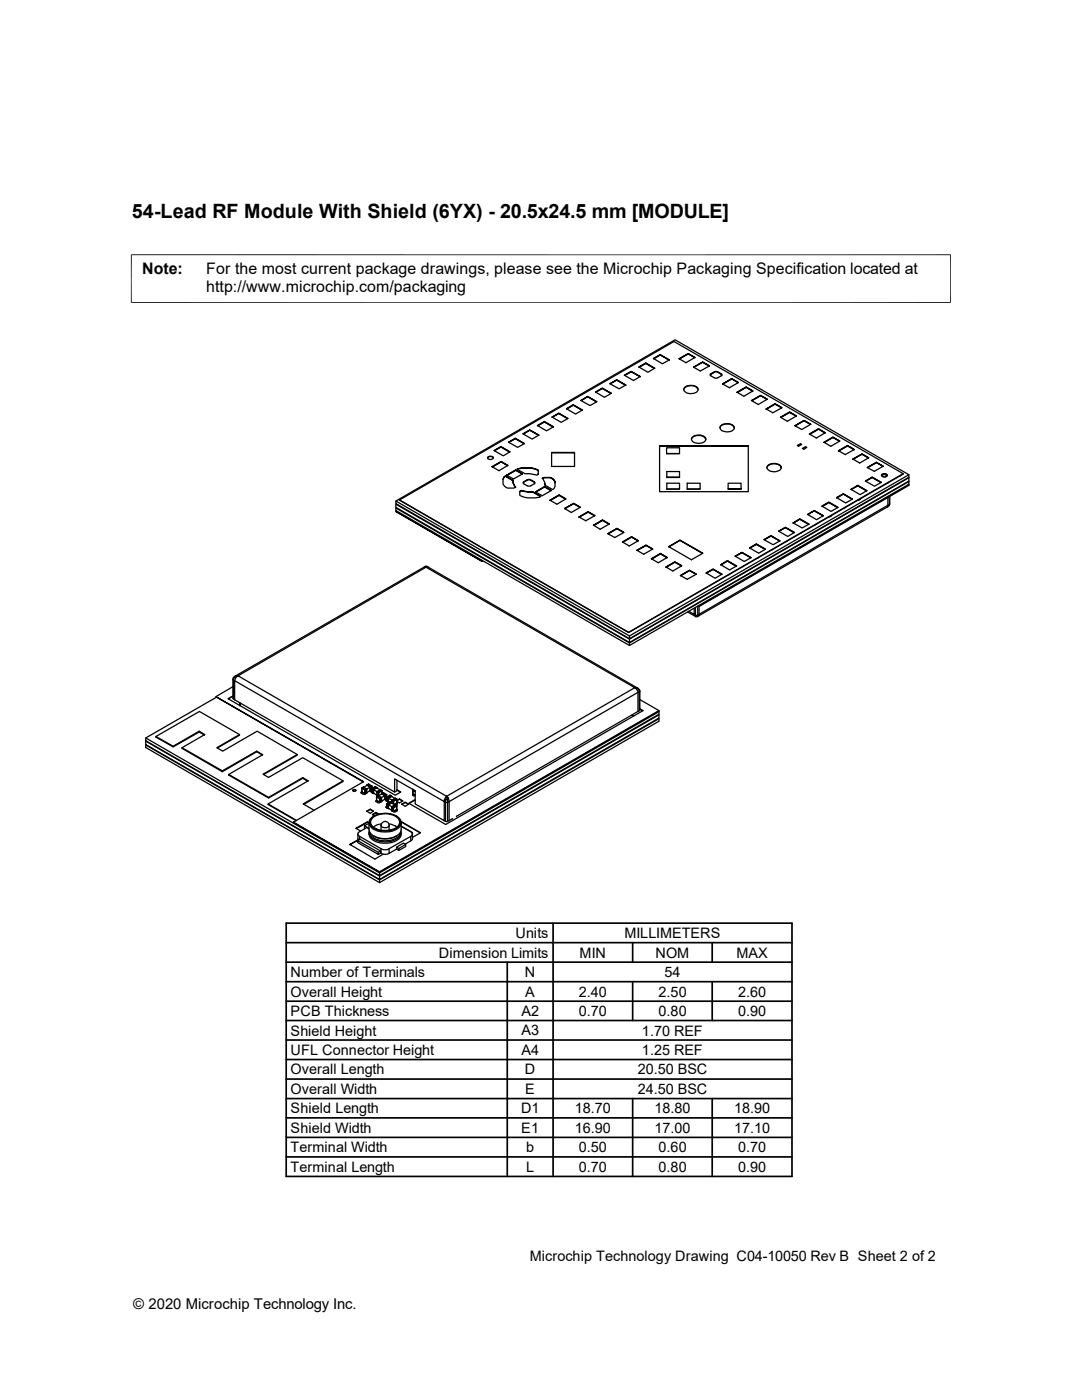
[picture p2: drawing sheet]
<svg xmlns="http://www.w3.org/2000/svg" width="216mm" height="279mm" viewBox="0 0 216 279" stroke-linecap="round" stroke-linejoin="round" font-family="sans-serif">
<g fill="none" stroke="#000" stroke-width=".25">
<path d="M117.3 79.2l-1.3 .7 1.3-.7 1.6 .9M117.3 79.1l-1.4 .8 1.8 1 1.4-.7-1.8-1.1 1.7 1.1M120.2 77.5l-1.4 .7 1.8 1.1 1.4-.8-1.8-1 1.7 1-1.7-1-1.3 .8 1.3-.8M123.1 75.8l-1.4 .8 1.8 1 1.4-.8-1.8-1 1.7 1.1-1.7-1-1.3 .7 1.3-.7M125.9 74.1l-1.3 .8 1.8 1 1.4-.8-1.9-1 1.8 1.1-1.8-1-1.3 .7 1.3-.7M128.9 72.4l-1.4 .8 1.8 1.1 1.3-.8-1.7-1.1 1.7 1.1-1.7-1-1.3 .8 1.3-.8M131.7 70.8l-1.3 .7 1.8 1.1 1.4-.8-1.9-1 1.8 1-1.8-1-1.3 .8 1.3-.8M136.4 77.8a1.78 1.78 0 0 1 2.9-.2v.2M136.6 77.4a1.95 1.95 0 0 1 2.6 .1 .94 .94 0 0 1-1.2 1 1.29 1.29 0 0 1-1.6-.8zM137.3 70.6l-1.8 1 1.4 .8 1.8-1.1-1.4-.7 1.3 .8-1.3-.8-1.7 1 1.7-1M138.9 77.2l.3 .3M140.2 72.2l-1.8 1.1 1.3 .7 1.9-1-1.4-.8 1.3 .8-1.3-.7-1.7 1"/>
<path d="M141.9 74.6a.22 .22 0 0 0-.2 .2 .22 .22 0 0 0 .2 .2l.9 .5 1.1-.5a.22 .22 0 0 0 .2-.2 .22 .22 0 0 0-.2-.2M141.9 74.7l-.2 .1M142.5 74.2h.7M142.5 74.3h.7M142.5 74.2l-.6 .5 .6-.4M142.5 74.2v.1M142.6 74.3l-.8 .4M143.2 74.2l.7 .5zM143.9 74.7l.2 .1M146 75.6l-1.8 1 1.3 .8 1.9-1.1-1.4-.7 1.3 .8-1.3-.8-1.8 1 1.8-1M148.9 77.2l-1.8 1.1 1.3 .8 1.8-1.1-1.3-.8 1.3 .9-1.3-.8-1.8 1 1.8-1M151.8 78.9l-1.9 1 1.4 .8 1.8-1-1.3-.8 1.3 .8-1.3-.7-1.6 .8"/>
<path d="M151.8 79l-1.8 1M79 100l55.7-32.2 46.7 26.9-55.8 32.2zM79 100v.5l46.6 27M79.7 99.8l54.8-31.6 45.7 26.3-54.8 31.7zM79.7 99.8l45.7 26.4M97.3 91.4a.7 .7 0 0 1 1.1 0M97.3 91.2l.4-.1h.5a.3 .3 0 0 1 .2 .4 .3 .3 0 0 1-.4 .2h-.3a.34 .34 0 0 1-.4-.5zM98.2 93.1l1.8-.9-1.7 1 1.7-1 1.3 .7-1.3-.8 1.3 .8-1.7 1zM99.9 89.1l-1.3 .8 1.8 1.1 1.4-.8-1.9-1.1 1.7 1.1-1.7-1-1.3 .8 1.3-.8M100.6 95.1l-.2 .6M100.6 95.1a1.5 1.5 0 0 0 .4 2.2l.3 .1h1.2l.4-.2-.2-.1 .2 .2M100.8 95l-.2 .1"/>
<path d="M100.8 95l-.2 .2M102.4 96.4v-.3v.3M102.4 96.1v.1M102.4 96l-1.6-1 1.6 .9v.2M102.7 97.1l-.3-.7 .3 .8M102.8 87.5l-1.3 .8 1.3-.8 1.6 .9M102.8 87.5l-1.3 .8 1.8 1 1.3-.8-1.8-1 1.8 1.1M102.9 93.8l-1.8 1 1.3 .8 1.9-1-1.4-.8 1.3 .8-1.3-.7-1.8 1 1.8-1M103.3 93.6l.2-.1-.3 .1 1.5 .9h.9l1.5 .3 .3-.2M103.5 93.5l.8-.2zM103.7 98.2v.6l.2 .2a5.6 5.6 0 0 0 4 .1l-1.5-.9 1.5 .9M103.8 98l.2-.1z"/>
<path d="M103.8 98l-.1 .2 .1-.2M104 97.9l.3 .1M104 98h.3M104.3 93.3h1.4M104.3 93.4h1.4M104.5 96.1l-.1 .2 .1 .3 1 .4h.3l.8-.4 .1-.2-.1-.3M104.5 96.2l-.1 .2M105.2 95.8h.7M105.2 95.8l-.7 .4 .7-.4M105.2 95.8h.1M105.5 98.2l-1.2-.2 1.2 .2M105.7 85.8l-1.3 .8 1.8 1 1.3-.8-1.8-1 1.8 1.1-1.8-1-1.3 .7 1.3-.7"/>
<path d="M105.9 95.8l.7 .4zM105.9 98.2h-.4l.4 .1M106 98.2v.1M106.1 98.2v.1M106.1 93.4l-.4-.1 .4 .2M106.4 98.2h-.3l.3 .1M106.6 96.2l.1 .2M106.8 93.6l-.7-.2 .7 .2M107.2 93.7l-.4-.1 .4 .2M107.4 93.8l-.2-.1 .2 .2M107.4 94v-.2v.7M108.4 95.3l-.2 .2 .5 .8v.5l1.6 .9 .4-.6v-1.1v.4"/>
<path d="M108.4 95.4l-.2 .1M108.6 84.1l-1.4 .8 1.9 1.1 1.3-.8-1.8-1.1 1.8 1.1-1.8-1-1.3 .8 1.3-.8M108.6 95.3l-.2 .1 .2-.1M108.7 97.1l-1.9 1.1 1.4 .7 1.8-1-1.3-.8 1.3 .8-1.3-.7-1.8 1 1.8-1M108.7 96.7h.1M109.8 95.3h-1.2h1.2M109.9 95.3h-.1l.1 .1M110.1 90.3h4.5v2.8h-4.5zM110.1 90.4h4.5M110.1 95.4l-.2-.1 .2 .2M110.4 95.6l-.3-.2 .3 .3M110.7 96l-.3-.4 .3 .5"/>
<path d="M111.5 82.5l-1.3 .8 1.3-.8 1.7 1M111.5 82.5l-1.3 .7 1.8 1.1 1.3-.8-1.8-1 1.7 1M111.5 98.8l-1.8 1 1.4 .8 1.8-1-1.4-.8 1.4 .8-1.4-.8-1.7 1.1 1.7-1.1M114.4 80.8l-1.4 .8 1.9 1 1.3-.8-1.8-1 1.8 1.1-1.8-1-1.3 .7 1.3-.7M114.6 90.4h.1M131.6 89l17.7-.1v9.2h-17.7zM131.6 89h17.7M133 89.4h2.6v1.2h-2.6zM133 90.5h2.6M133.1 94.1h2.5v1.2h-2.5zM133.1 96.4h2.5v1.2h-2.5zM133.1 97.6h2.5"/>
<path d="M133.1 95.2h2.5M137.1 96.4h2.6v1.2h-2.6zM137.1 97.6h2.6M138 87.7a1.74 1.74 0 0 1 2.8 0M138.1 87.3a1.79 1.79 0 0 1 2.7 .3 1.57 1.57 0 0 1-2.2 .7l-.4-.2-.2-.3zM140.4 87.1l.4 .4M143.7 85.4a1.59 1.59 0 0 1 2.1-.6l.5 .2 .2 .4M143.8 85a1.79 1.79 0 0 1 2.7 .3 1.3 1.3 0 0 1-1.8 .8 .86 .86 0 0 1-.9-1.1zM145.3 97.6v-1.2h2.6v1.2h-2.6h2.6M146.1 84.8l.4 .6M153 93.3a1.74 1.74 0 0 1 2.8-.1l.1 .1M153.1 93a1.79 1.79 0 0 1 2.8 .3 1.46 1.46 0 0 1-2.1 .8 .76 .76 0 0 1-.7-1.1z"/>
<path d="M154.6 80.6l-1.7 1 1.3 .8 1.8-1-1.4-.8 1.4 .8-1.4-.8-1.7 1.1 1.7-1.1M155.4 92.8l.3 .2 .2 .4M157.6 82.2l-1.9 1.1 1.4 .8 1.8-1.1-1.3-.8 1.3 .9-1.3-.8-1.7 .9M157.6 82.3l-1.8 1M159.1 88.9l.6-.3 .3 .1-.7 .4zM160.1 89.5l.6-.3 .3 .1-.6 .4zM160.4 83.9l-1.8 1.1 1.4 .7 1.8-1-1.4-.8 1.4 .8-1.4-.8-1.7 1M160.4 83.9l-1.7 1.1M163.3 85.6l-1.8 1 1.4 .8 1.8-1-1.4-.8 1.3 .8-1.3-.8-1.6 1M163.3 85.6l-1.7 1.1M166.2 87.2l-1.8 1.1 1.4 .8 1.8-1.1-1.4-.8 1.3 .9-1.3-.8-1.7 1 1.7-1M167.9 98.8l.4-.2 1.7 1-1.7-1 1.8 1-1.4 .8-1.8-1.1 1.4-.7-1.3 .8 .7-.5"/>
<path d="M169.1 88.9l-1.8 1.1 1.4 .7 1.8-1-1.4-.8 1.3 .8-1.3-.7-1.8 1 1.8-1M171.2 96.9l-1.4 .8 1.8 1 1.4-.8-1.8-1 1.7 1.1-1.7-1.1-1.1 .6M171.2 96.9l-1.3 .8M171.7 99.5l-.1 .2-.4 .1M172 90.6l-1.8 1 1.3 .8 1.9-1-1.4-.8 1.3 .8-1.3-.8-1.8 1.1 1.8-1.1M174 95.2l-1.3 .8 1.8 1 1.4-.7-1.9-1.1 1.8 1.1-1.8-1-.5 .3M174 95.3l-1.2 .7 .5-.3M174.9 92.2l-1.8 1.1 1.4 .8 1.7-1.1-1.3-.8 1.3 .8-1.3-.7-1.8 1 1.8-1M175.9 94.9a.7 .7 0 0 1 1.1 0M176 94.7a.57 .57 0 0 1 .6-.2 .57 .57 0 0 1 .4 .5 .61 .61 0 0 1-.6 .2 .61 .61 0 0 1-.5-.5zM176.1 94.9v.2M176.1 94.8l.6-.1a.32 .32 0 0 1 0 .5 .32 .32 0 0 1-.5-.1l-.1-.1z"/>
<path d="M176.9 94.9v.2M177.2 99.3v1.5M177.2 96.4h-.1M177.5 99.1v1.6l-.3 .1M177.5 99.1v1.4l-.3 .6M179.7 94.9l-.1 .1M180.2 94.5l-54.8 31.7M181.2 96.7l.2 .2-41.8 24M181.3 95.3l-55.7 32.3M181.3 96.1h.1M181.4 94.7v.6l-55.8 32.2v-.6M181.4 95.3v.7l-55.8 32.2-46.6-26.9v-.7"/>
<path d="M181.4 96.8l-41.8 24.1M79 102l17.1 10zM79 100.6l46.6 27v.6M79.1 102h-.1M84.7 113.2h.7M84.7 113.2l-37.7 21.7M84.9 113l.1 .2 .2-.2M85.2 113l-.5 .2M85.2 113l.2 .2M85.4 113.2l41.7 24M96.3 111.9l-.2 .1 .2-.1M114.5 100.5l-1.8 1 1.8-1 1.1 .7"/>
<path d="M114.5 100.5l-1.9 1 1.4 .8 1.8-1.1-1.3-.7 1.2 .8M117.3 102.2l-1.7 1 1.7-1 1.1 .6M117.3 102.1l-1.8 1.1 1.4 .7 1.8-1-1.4-.8 1.4 .8M120.2 103.8l-1.7 1.1 1.7-1.1 .6 .4M120.2 103.8l-1.8 1 1.4 .8 1.8-1-1.4-.8 1.3 .8-.5-.3M123.1 105.5l-1.7 1 1.7-1 .6 .3M123.1 105.5l-1.8 1 1.4 .8 1.8-1-1.4-.8 1.3 .8-.5-.3M126 107.1l-1.8 1.1 1.4 .8 1.8-1.1-1.4-.8 1.3 .9-1.3-.8-1.8 1 1.8-1M128.9 108.8l-1.8 1.1 1.8-1.1 .6 .4M128.9 108.8l-1.8 1 1.3 .8 1.9-1-1.4-.8 1.3 .8-.5-.3M131.8 110.4l-1.8 1.1 1.4 .8 1.7-1-1.3-.9 1.3 .9-1.1-.7M131.8 110.5l-1.8 1 1.7-.9"/>
<path d="M134.7 112.2l-1.8 1 1.8-1 1.2 .7M134.7 112.1l-1.8 1.1 1.3 .8 1.9-1.1-1.4-.8 1.3 .8M135.7 107.8l-2.3 1.3 4.6 2.6 2.3-1.3-4.6-2.6 4.5 2.6M135.7 107.9l-2.2 1.2M137.6 113.8l-1.8 1.1 1.3 .7 1.8-1-1.3-.8 1.3 .8-1.1-.6M137.6 113.9l-1.8 1 1.6-.9M142.3 113.6l-1.4 .7 1.8 1.1 1.4-.8-1.8-1 1.7 1-1.7-1-.7 .4M142.3 113.6l-1.3 .8 .4-.2M145.2 111.9l-1.4 .8 1.8 1 1.4-.8-1.8-1 1.7 1.1-1.7-1-.6 .3M145.2 112l-1.4 .7 .6-.3M145.5 114.7h-.1M148 110.2l-1.3 .8 1.8 1.1 1.4-.8-1.9-1.1 1.8 1.1-1.8-1-.5 .3"/>
<path d="M148 110.3l-1.3 .7 .5-.3M148.4 113l-.1 .1M150.9 108.5l-1.3 .8 1.8 1.1 1.3-.8-1.8-1.1 1.8 1.1-1.8-1-.5 .4M150.9 108.6l-1.3 .8 .5-.3M151.3 111.3l-.2 .1M153.8 106.9l-1.4 .8 1.9 1 1.3-.7-1.8-1.1 1.8 1.1-1.8-1-1.3 .7 1.3-.7M154.2 109.7h-.1M156.7 105.2l-1.3 .8 1.8 1.1 1.3-.8-1.8-1.1 1.8 1.1-1.8-1-.6 .3M156.7 105.3l-1.3 .7 .5-.3M157.1 108l-.2 .1M159.6 103.5l-1.4 .9 1.9 1 1.3-.8-1.8-1.1 1.8 1.1-1.7-.9M159.6 103.6l-1.3 .8 1.1-.6"/>
<path d="M159.9 106.3l-.1 .1M161.9 102.3l.6-.4 1.8 1.1-1.8-1.1 1.8 1-1.4 .8-1.8-1 1.4-.8-1.3 .8 .5-.3M162.8 104.6l-.1 .1M165.4 100.2l-1.4 .8 1.8 1.1 1.4-.8-1.8-1.1 1.7 1.1-1.5-.9M165.4 100.3l-1.3 .7 1.1-.6M165.9 102.9l-.5 .3M168.6 101.3l-.1 .1M177 101.2l-37.6 21.7M177.2 100.8l-.2 .4M177.2 100.8l-38 22v-1.8M177.2 101.1l-.2 .1M177.5 100.5l-.3 .6"/>
<path d="M43.2 139.1l-14.1 8.2 46.6 26.9 55.8-32.2-.1-.1M46.5 138.9l-1 .5 33.4 19.3 1.1-.6-.8-.5M46.5 137l-3.4 2M46.5 138.9l-.9 .6M46.8 135.8l41.8 24.2v3.8l-5.8-3.4v-2.6l-4.1-2.4v2.7l-31.9-18.4zM46.8 135l-.3 .4v4l.3 .3M47 134.9h.5M47 134.9l-.2 .1M47.5 134.9l37.5-21.7 41.7 24-37.6 21.7zM47.5 134.9l-.5 .4-.2 .5-.2-.1v3.8M47.5 134.9a1.08 1.08 0 0 0-.9 .8l-.1-.1M47.5 134.9l-.7 .1"/>
<path d="M125.6 128.3l55.8-32.2v.5l-55.8 32.2-46.6-26.9v-.5l46.6 26.9v.5M126.7 137.2h.4M126.7 137.2l.2 .2 .4 .8M126.7 137.2l.6 .2M126.7 137.2a.87 .87 0 0 1 .9 .8l.1-.1M127.1 137.2l.2 .2M127.3 138.2l.3-.2v3.9M127.3 137.4l.4 .5M127.3 138.2l-37.7 21.8M127.3 138.2v3.8M127.7 137.9v3.9l-.4 .2M127.7 139.6l3.8 2.2-55.8 32.2"/>
<path d="M137.2 122.1l1.6 1M138.5 121.4v1.2l-1-.6M138.8 121.2v1.6l-.3-.2 .1 .3M138.8 123.1v-.3h.4l-.1 .3M139.4 122.9l-.6 .2M139.5 120.8l.1 .1h-.2M139.5 120.9v1.7l-.1 .3M29.1 148.7l46.6 26.9v.5M29.1 147.3v.5l46.6 27M29.1 147.9v.7l46.6 26.9M29.2 147.9h-.1M31.1 147l8.7-5 8 4.6v.1l-4.4 2.6"/>
<path d="M34.5 149.1l5.3-3v-.2l1.1 .7-4.6 2.6M39.8 145.9l-5.3 3v.2l-3.4-2v-.1l3.4 1.9M39.8 146.1l1 .6M44.4 154l6.8-4v-.1l1.2 .7-6.8 4M47.8 146.6l-4.5 2.6 1.1 .7 6.9-4 8 4.7v.1l-6.7 3.9M47.9 140.4v.4zM48 140.3l-.1 .1M51.2 149.9l-6.8 3.9v.2l-8.1-4.6v-.2l8.1 4.6M51.2 150l1.1 .7M53.6 159.3l6.8-4v-.1l1.1 .6-8 4.6M59.3 150.6l-6.8 3.9 1.1 .7 6.8-4 8.1 4.6v.2l-7.9 4.5M60.4 155.2l-6.8 3.9v.2l-8-4.6v-.1l8 4.5"/>
<path d="M60.4 155.3l1 .6M68.5 155.8l-8 4.6 2.2 1.3M70.4 157.8l.1-.2 .5 .2M70.4 157.6a.3 .3 0 0 1 .4-.1 .3 .3 0 0 1 .2 .4h-.4zM72.1 158.1v.2l.5 .2 .6-.3M72.1 158.2h.1M72.1 158.1h.2M72.2 158l-.1 .2 .2-.1M72.2 158l.7 .4M72.2 158v.1M72.2 157.3v.7M72.2 157.3v.8"/>
<path d="M72.2 157.3l.6 .4M72.2 158.1l.6 .3M72.3 157.3h-.1M72.5 156l-29.4-17 29.5 17-14.1 8.1 17.2 10-17.2-10M72.6 157.1l-.4 .2M72.8 157.7v.7M72.8 157.7h.1M72.8 158.4h.1M72.9 157.6v.1M72.9 157.6l-.1 .1M72.9 158.4h.1M72.9 157.7v.7"/>
<path d="M73.1 157.5h.1M73.1 157.5l-.6-.4-.3 .2 .7 .3M73.1 157.5l-.2 .1M73.2 157.5v.7l-.3 .2M73.2 158.2h.1M73.2 158.2l-.3 .2M73.2 157.5h.1M73.2 157.5l-.3 .2M73.2 157.5v.7M73.2 156.7l.3-.2 .7 .4M73.2 156.7h.1M73.2 156.7l.7 .3"/>
<path d="M73.2 156.7l.6 .4M73.2 156.7l-.6 .4M73.6 156.5l-.4 .2M73.8 157.1l.1 .7M73.8 157.1h.1M73.8 157.1l-.6 .4M73.9 157v.1M73.9 157l-.1 .1M73.9 157.8l-.2 .1M73.9 157.1v.7M74.1 157.9v.3l.6 .2M74.1 158v.1"/>
<path d="M74.1 156.9h.1M74.1 156.9l-.2 .1M74.2 156.9v.7l-1 .6M74.2 156.9h.1M74.2 156.9l-.3 .2M74.2 158.2l.3 .1M74.2 157.9h.1M74.2 156.9v1.3M74.2 157.4h.1M74.2 157.4l.3 .2M74.2 157.6l-.3 .2M74.3 157.4h-.1"/>
<path d="M74.3 157.4l.2 .1M74.5 158.3h.1M74.5 157.5v.1M74.5 157.5v.8M74.5 157.6h.1M74.5 157.6l.7 .4M74.5 158.3l.7 .4M74.8 157h.1M74.9 157l-.7 .4M74.9 157l.2 .2M74.9 157l.3 .2M75.1 159h.1"/>
<path d="M75.1 159.7l.1 .1M75.1 159.8v.1l.1-.1M75.1 157.2h.1M75.1 157.2l-.6 .3M75.1 159.7l.7 .4M75.2 159h-.1M75.2 159l-.1 .7M75.2 158.7l.1 .1M75.2 157.2h.1M75.2 157.2l-.7 .4M75.2 157.2l.7 .4M75.2 157.2v.1"/>
<path d="M75.2 159h.1M75.2 159.8l.6 .3M75.2 158l.3 .2M75.2 158v.8M75.2 158h.1M75.2 158.8h.2h-.1M75.3 158h.1M75.3 158h-.1M75.3 158l.3 .1M75.4 158.8h.1M75.4 158.8l-.2 .2M75.5 158.8l-.3 .2 .6 .3"/>
<path d="M75.5 158.8h.1M75.5 158.8l.6 .4M75.5 158.2v.6l.7-.3M75.6 158.1l-.1 .1M75.6 158.1v.7M75.8 159.4l-.7-.4v.7M75.8 159.4v.7M75.8 159.3v.1M75.8 159.3v.8M75.9 157.6l-.6 .4M75.9 157.6l.3 .2M76.1 159.2h.1"/>
<path d="M76.1 159.2l-.3 .1M76.1 159.2v.7l-.3 .2M76.1 159.9h.1M76.1 159.2l-.3 .2M76.1 159.2v.8M76.1 160l-.3 .1M76.2 157.8h.1M76.2 159.9l-.6 .3-.6-.2 .1-.2-.1 .1M76.2 157.8l-.6 .3M76.2 158.4v.1M76.2 158.5l.6 .3M76.2 157.8l-.7 .4"/>
<path d="M76.2 157.8v.6M76.2 158.4h.1M76.2 158.4l.6 .4M76.5 158.2h.1M76.5 158.2l-.3 .2M76.5 158.2l-.3 .3M76.5 158.2l.6 .4M76.8 159.5l-.7 .5M76.8 159.5h.1M76.8 158.8h.1M76.8 158.8v.7M76.8 158.8l-.7 .4"/>
<path d="M76.9 159.5l-.2 .1M76.9 158.8v.7M77.1 158.6h.1M77.1 159.6l-.1 .2 .4 .2M77.1 159.7l-.1 .1M77.1 158.6l-.3 .2M77.1 158.6v.7l-.2 .2M77.1 159.1h.1M77.1 159.3l-.2 .2M77.1 158.6v.8l-.3 .1M77.1 158.6l-.2 .2M77.1 159.2h.1"/>
<path d="M77.2 159.6v.1M77.2 159.1h.1M77.2 159.1l.2 .2M77.2 159.9l.2 .1M77.2 159.1l.3 .2M77.4 159.3h.1M77.4 159.3v.7M77.5 159.3h-.1M77.5 159.3h.1M77.5 159.3v.7M77.5 159.3l.7 .4M77.8 158.8h.1"/>
<path d="M77.8 158.8l-.6 .3v.8l.3 .1M77.8 158.8l-.6 .3M77.8 158.8l.3 .1M77.9 158.8l.2 .1M78.1 158.9v.1M78.1 158.9h.1M78.1 158.9l-.6 .4M78.1 159l-.6 .3M78.1 159l.7 .3M78.2 159.7l.3 .2M78.2 159.7v.6M78.2 159.7h.1"/>
<path d="M78.5 159.9h.1M78.5 159.9v.5M78.5 159.9v.6M78.8 159.3h.1M78.8 159.3l-.6 .4M78.9 159.3h.1M78.9 159.3l-.7 .4M78.9 159.3l.2 .2M78.9 159.3l.3 .2M79.1 159.5l-.6 .4M79.1 159.5h.1M79.2 159.8l.5-.4 .7 .5-.7 .3-.5-.3"/>
<path d="M79.2 159.5v.8M79.2 155.7v2.1l-.5 .3M79.2 157.7l.7 .4M79.7 159.4l.6 .5M79.7 159.5l-.5 .3M82.4 158.4l.1 .4h.3M82.4 157.5v1.1h.4h-.4v-.7h.4M82.4 157.8h.1M82.4 157.8h.4M82.4 157.6v.2M82.5 157.6h-.1M82.7 159.6l.1 .2"/>
<path d="M82.7 159.7l-1 .6M88.6 159.8h.1M88.7 159.6h.1M88.9 159.8h.1M88.9 159.6h.1M89.1 158.9l.4 .5 .1 .6M89.1 158.9l-.2 .2a.59 .59 0 0 0 0 1v3.8M89.1 158.9l.2 1.2-.2 .1-.2-.1zM89.3 159.6h.1M89.3 159.1h.1M89.3 159.7h.1M89.4 159.2h.1"/>
<path d="M89.6 160l-.3 .1v3.8M89.6 160v3.8M126 142.7l.5 .1M127.3 142l-36.2 21M127.7 141.4l.6 .4-39.4 22.7-7.3-4.2 1.1-.7 .1 .1M127.7 141.5l.5 .4M131.4 143.3l.1 .6-55.8 32.2-46.6-26.9 .1-.6M131.4 142.6l.1 .1-55.8 32.1-46.6-26.9M131.5 142v.5l-55.8 32.3v-.6M131.5 142.7v.6l-55.8 32.2v-.7M131.5 141.8l-55.8 32.3M131.5 143.4l-55.8 32.2"/>
<path d="M59.2 163.7l-5.7-3.3v.2l5.6 3.2M71.4 167.8l4.1 2.3v.4l-4.1-2.4zM71.4 167.8l.4-.3 4.1 2.3M71.4 166.5v1l.1 .2M71.5 167.6l-1.7 .9 5 3 1.7-1M71.5 167.6l-1.7 1M71.8 166.9v.7M72.7 164.8v.6M73.2 161.9l.7-.4 .6 .4-.6 .4zM73.3 164l-2.2 1.4 1.8-1.1M73.3 164l.3 .2a2.29 2.29 0 0 0 .9 2.6 4.6 4.6 0 0 0 5.3-.6l.3-.7v-1.3M73.3 164l-2.3 1.3 1 .6"/>
<path d="M73.3 164.1l.3 .2M73.6 164.3l-.9 .5 .9 .5M73.6 165.4l-.4-.3-1.4 .9a.49 .49 0 0 0-.4 .5 .49 .49 0 0 0 .4 .4l4.2 2.5a1.63 1.63 0 0 0 1.6 0l4.4-2.5a.49 .49 0 0 0 .3-.4 .49 .49 0 0 0-.3-.5l-1.9-1.1 2.2 1.3v.4M73.6 166.2a2.23 2.23 0 0 0 2.3 2 4.2 4.2 0 0 0 3.9-1.1l.3-.9M73.7 165.8a1.99 1.99 0 0 0 1.9 2.1 4.2 4.2 0 0 0 4.2-1l.3-.7-.1-.4M73.8 166.1a2.33 2.33 0 0 0 2.4 1.7 3.5 3.5 0 0 0 3.6-1.4l.1-.3M73.9 161.5l-.7 .4M73.9 161.5l.6 .4M74.1 163.3a4.3 4.3 0 0 1 5.6 .1 1.36 1.36 0 0 1-1 2.1 4.1 4.1 0 0 1-4.8-.9 1.14 1.14 0 0 1 .2-1.3zM74.5 163.1a4.1 4.1 0 0 1 5 .3 1.48 1.48 0 0 1-1.4 2.2 3.3 3.3 0 0 1-4.1-1.3 1.32 1.32 0 0 1 .5-1.2zM74.5 166.8a4.7 4.7 0 0 0 4.6 0M74.7 162.8a1.45 1.45 0 0 0-1.1 1.5 1.45 1.45 0 0 0 1.3 1.4 4.4 4.4 0 0 0 5-.9 1.47 1.47 0 0 0-.9-2"/>
<path d="M75 162.1l-.6 .5 .6-.4 .5 .3M75 162.1l-.7 .5 .4 .2M75 162.1l.6 .4M75.5 170.1l.4-.3v.5l-.4 .2M75.8 160.1h.1M76 164.7a.92 .92 0 0 0 1.6 0M76 170.3a1.63 1.63 0 0 0 1.6 0M76 169.4l-.1 .9M76 164.7a.8 .8 0 0 1 .8-.8 .8 .8 0 0 1 .8 .8M76 164.7v1M76.1 164.4l-.9 .2-.7 .5M77.1 161l-.1 .1 .4 .2"/>
<path d="M77.1 161l-.1 .1M77.2 160.4v.8l.3 .1M77.2 160.9v.1M77.2 160.4h.1M77.2 160.4l.2 .2M77.2 161.2l.2 .1M77.2 160.4l.3 .2M77.4 160l.2 .1M77.4 161.3l.2 .1M77.4 160h.2M77.4 160.6v.7M77.4 161.3h.2"/>
<path d="M77.4 160.6h.1M77.5 160.6h.1M77.5 160.6h-.1M77.5 161.3l.6 .5M77.5 160.6v.7M77.5 160l.2 .1M77.5 160.6l.7 .4M77.6 164.4l1.6 .7M77.6 169.4v.9l1.5-.8M77.6 164.7v1M77.8 160.1l.3 .1M77.8 160.1l-.6 .3"/>
<path d="M78.1 160.2v.1M78.1 160.2h.1M78.1 160.2l-.6 .4M78.1 161.7l.1 .1M78.1 160.3l-.6 .3M78.1 160.3l.7 .4M78.2 161.8l.3 .1M78.2 161v.8M78.2 161.8h.1M78.2 161h.1M78.2 161l.3 .2M78.2 161.8l.5 .3 .5-.3"/>
<path d="M78.5 161.2h.1M78.5 161.2v.7M78.5 161.9h.1M78.8 160.7h.1M78.8 160.7l-.6 .3M78.8 160.7l.3 .1M78.9 160.7l.2 .1M79.1 160.8l-.6 .4M79.1 169.1l1.4-.8 .4 .2v.5l-1.3 .7M79.1 160.8l.1 .7M79.1 160.3l.1 .1M79.1 160.8h.1"/>
<path d="M79.1 161.6l.1 .1M79.1 161.6l-.6 .3M79.2 161.5l-.1 .1M79.2 160.3l-.5 .3M79.2 161.5h.1M79.2 161.5l-.7 .4M79.2 160.3h.1M79.2 161.6h.1M79.2 160.2l-.6 .4M79.2 160.3l.1 .2-.3 .2M79.2 160.4h.1M79.2 161.6v.2"/>
<path d="M79.2 161.7l.1 .1M79.2 160.3v.1M79.2 161.6v.1M79.6 169.3l-.5-.2v.4M80.1 164l3.8 2.2-1.6 .9M80.1 164l3.7 2.2M80.1 160.5l.8-.4 .6 .4-.6 .4zM80.2 160.5l.7-.4 .6 .4M80.9 168.5l-1.3 .8v.4l-.5-.2M82 166.9v.9l-1.2 .7M82.3 166.5v1l-.3 .3M82.3 166.2h-.1"/>
<path d="M88.6 163.8l.5 .2 .5-.2M90.3 163.4l-.7 .4"/>
</g>
<path d="M26.1 50.8h163.6M26.2 50.8v9.7M189.7 50.8v9.7M26.1 60.4h163.6" fill="none" stroke="#000" stroke-width=".2"/>
<g fill="none" stroke="#000" stroke-width=".34">
<path d="M57.1 188.1h100.9zM57.1 199.8h100.9M57.1 195.9h100.9M57.1 192h100.9M57.1 184.2h100.9v50.6h-100.9zM101.2 192v42.8M110.4 184.2v50.6M126.2 188.1v3.9M126.2 195.9v7.8M142.1 188.1v3.9M142.1 195.9v7.8M57.1 215.3h100.9"/>
<path d="M57.1 207.6h100.9M57.1 203.7h100.9M57.1 219.2h100.9M57.1 211.5h100.9M126.2 219.2v15.6M142.1 219.2v15.6M57.1 230.9h100.9M57.1 223.1h100.9M57.1 227h100.9"/>
</g>
<text font-size="3.9" x="26.3" y="43.5">54-Lead RF Module With Shield (6YX) - 20.5x24.5 mm [MODULE]</text>
<g font-size="3.2">
<text x="28.4" y="54.6">Note:</text>
<text x="41.1" y="54.6">For the most current package drawings, please see the Microchip Packaging Specification located at</text>
<text x="41.1" y="58.3">http://www.microchip.com/packaging</text>
</g>
<text font-size="3" x="26.6" y="261.3">© 2020 Microchip Technology Inc.</text>
<g font-size="2.9">
<text x="87.5" y="191.1">Dimension Limits</text>
<text x="102.9" y="187.2">Units</text>
<text x="115.7" y="191.1">MIN</text>
<text x="124.6" y="187.2">MILLIMETERS</text>
<text x="130.8" y="191.1">NOM</text>
<text x="146.9" y="191.1">MAX</text>
<text x="58" y="195">Number of Terminals</text>
<text x="104.7" y="195">N</text>
<text x="132.6" y="195">54</text>
<text x="58" y="198.9">Overall Height</text>
<text x="58" y="202.8">PCB Thickness</text>
<text x="104.1" y="202.8">A2</text>
<text x="104.8" y="198.9">A</text>
<text x="115.5" y="198.9">2.40</text>
<text x="115.5" y="202.8">0.70</text>
<text x="131.4" y="198.9">2.50</text>
<text x="131.4" y="202.8">0.80</text>
<text x="147.3" y="198.9">2.60</text>
<text x="147.3" y="202.8">0.90</text>
<text x="58" y="206.7">Shield Height</text>
<text x="104.1" y="206.6">A3</text>
<text x="128.1" y="206.7">1.70 REF</text>
<text x="58" y="214.4">Overall Length</text>
<text x="58" y="210.5">UFL Connector Height</text>
<text x="104.1" y="210.5">A4</text>
<text x="104.7" y="214.4">D</text>
<text x="127.3" y="214.4">20.50 BSC</text>
<text x="128.1" y="210.5">1.25 REF</text>
<text x="58" y="218.3">Overall Width</text>
<text x="104.8" y="218.3">E</text>
<text x="127.3" y="218.3">24.50 BSC</text>
<text x="58" y="226.1">Shield Width</text>
<text x="58" y="222.2">Shield Length</text>
<text x="104" y="222.2">D1</text>
<text x="104" y="226.1">E1</text>
<text x="114.7" y="226.1">16.90</text>
<text x="114.7" y="222.2">18.70</text>
<text x="130.6" y="222.2">18.80</text>
<text x="130.6" y="226.1">17.00</text>
<text x="146.5" y="226.1">17.10</text>
<text x="146.5" y="222.2">18.90</text>
<text x="58" y="230">Terminal Width</text>
<text x="58" y="233.8">Terminal Length</text>
<text x="105" y="230">b</text>
<text x="105" y="233.8">L</text>
<text x="115.5" y="230">0.50</text>
<text x="115.5" y="233.8">0.70</text>
<text x="131.4" y="230">0.60</text>
<text x="131.4" y="233.8">0.80</text>
<text x="147.3" y="230">0.70</text>
<text x="147.3" y="233.8">0.90</text>
<text x="105.7" y="251.6">Microchip Technology Drawing C04-10050 Rev B Sheet 2 of 2</text>
</g>
</svg>
